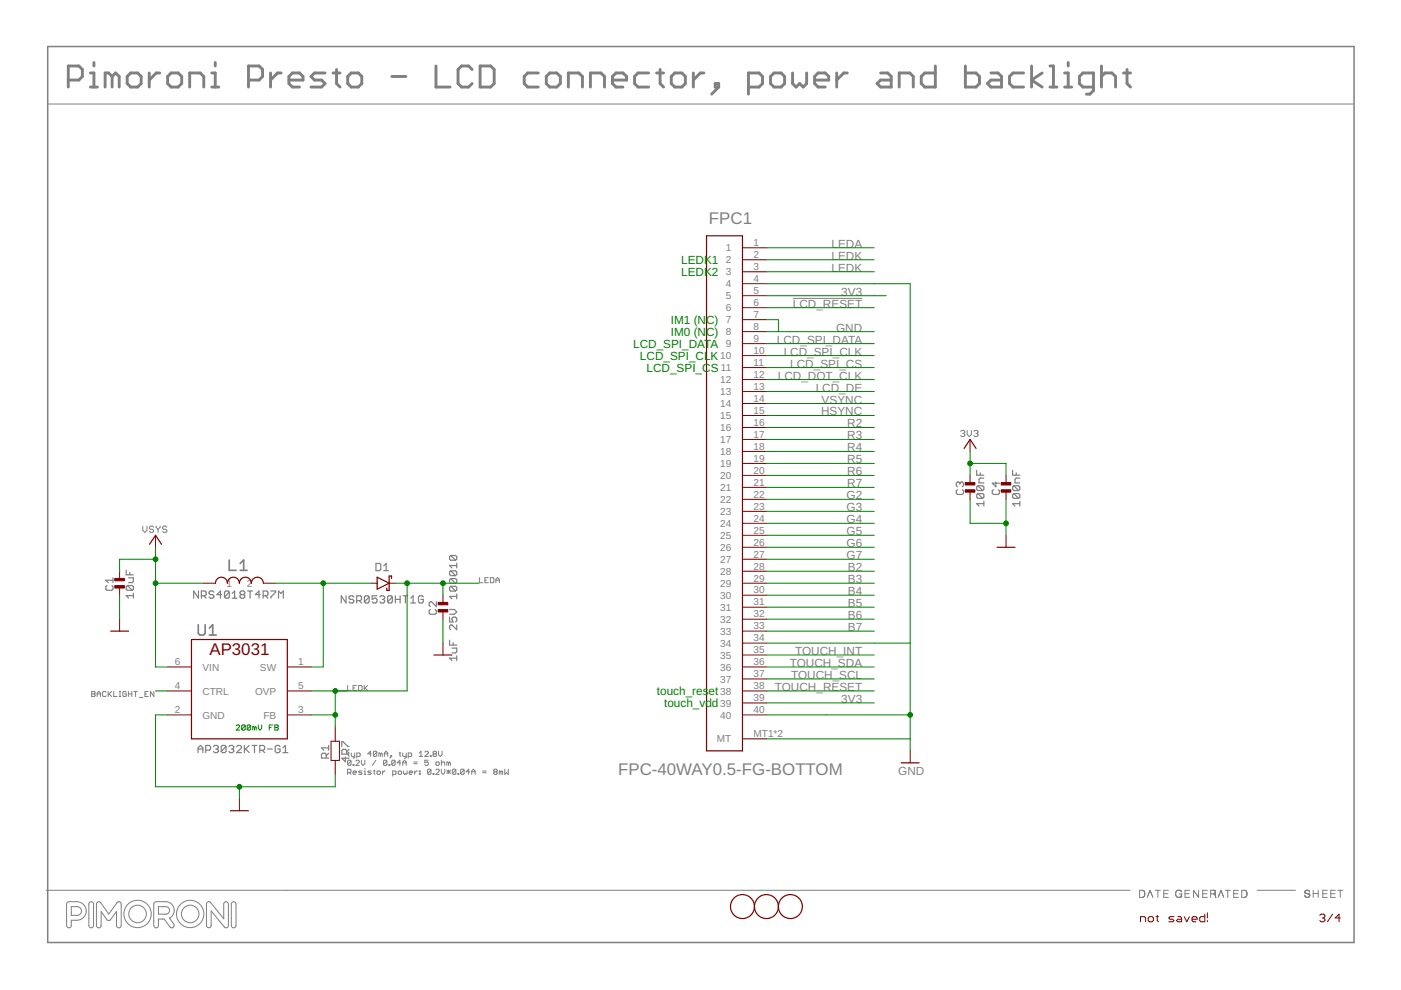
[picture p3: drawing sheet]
<svg xmlns="http://www.w3.org/2000/svg" width="297mm" height="210mm" viewBox="0 0 297 210" stroke-linecap="round" stroke-linejoin="round" font-family="sans-serif">
<g fill="none" stroke="#808080" stroke-width=".21">
<path d="M10.1 22.1h276.8M168.1 63.3h14.7M203.7 91.5l.2-.3h.4l.3 .3-.3 .4M204.1 91.9h.2M204.3 91.9l.3 .2v.3l-.3 .2h-.4l-.2-.2M205.1 91.2v.9l.4 .5 .5-.5v-.9M206.5 91.5l.2-.3h.4l.2 .3-.2 .4M206.9 91.9h.2M207.1 91.9l.2 .2-.2 .5h-.4l-.2-.2M30.3 111.5v.9l.4 .5 .5-.5v-.9M32.6 111.8l-.3-.3h-.4l-.2 .3 .2 .4h.4l.3 .2-.3 .5h-.4l-.2-.2M33.1 111.5v.3l.4 .4"/>
<path d="M33.5 112.2v.7M34 111.5v.3l-.5 .4M35.4 111.8l-.3-.3h-.4l-.2 .5 .2 .2h.4l.3 .2v.3l-.3 .2h-.4l-.2-.2M101.6 122.5v1h.8M102.8 123h.4M103.5 122.5h-.7v1h.7M104 122.5h.5l.2 .1v.8l-.2 .1h-.5zM105.1 123.5v-.7l.4-.3 .4 .3v.7M105.1 123h.8M19.4 146.6h.6l.2 .2-.2 .3 .2 .4-.2 .2h-.6zM19.4 147.1h.6M20.6 147.1h.7"/>
<path d="M20.6 147.7v-.7l.4-.4 .3 .4v.7M22.5 146.8l-.2-.2-.5 .2v.7l.1 .2h.4l.2-.2M22.9 146.6v1.1M23.1 147.1l.6 .6M23.7 146.6l-.8 .7M24.1 146.6v1.1h.7M25.3 146.6h.3M25.3 147.7h.3M25.4 146.6v1.1M26.8 146.8l-.2-.2h-.4l-.1 .2v.7l.1 .2 .6-.2v-.4h-.4M27.2 147.1h.7M27.2 146.6v1.1"/>
<path d="M27.9 146.6v1.1M28.4 146.6h.7M28.7 146.6v1.1M29.5 147.9h.8M30.7 147.1h.4M31.5 146.6h-.8v1.1h.8M32.6 146.6v1.1l-.7-1.1v1.1M73.7 159.7h.4M73.7 145.3v1.1h.7M73.9 159.5v.7l.2 .2M74.5 159.7v.5l.2 .2h.5M74.9 145.9h.3"/>
<path d="M75.2 159.7v.9l-.4 .1M75.6 145.3h-.7v1.1h.7M76 145.3h.6l.2 .2v.7l-.2 .2h-.6zM77.2 145.3v1.1M77.4 145.9l.5 .5M77.9 145.3l-.7 .7M78.7 159.8h-.7l.5-.5v1.1M79.9 159.5v.7l-.2 .2h-.4l-.1-.2M79.9 159.5l-.2-.2h-.4l-.1 .2v.7M79.9 159.5l-.7 .7M80.7 159.8l-.4-.1v.7M80.7 159.8v.6"/>
<path d="M80.7 159.8l.2-.1 .1 .1v.6M81.5 159.8h.7M84.6 159.7h.4M84.8 159.5v.7l.2 .2M85.4 159.7v.5l.2 .2h.5M86.1 159.7v.9l-.4 .1M88.9 159.7l.4-.4v1.1M90.1 159.5l.2-.2h.3l.2 .2v.2l-.7 .7h.7M92 159.8l-.2 .2 .2 .4h.4l.1-.2-.1-.4M92 159.8h.4M92 159.8l-.2-.1 .2-.4h.4l.1 .2-.1 .3M93 159.3v.7l.3 .4 .4-.4v-.7"/>
<path d="M73.7 163.8h.6l.1-.2-.1-.5h-.6v1.1M74.1 163.8l.3 .4M74.4 161.4l-.1-.2h-.4l-.2 .2v.7M74.4 161.4v.7l-.1 .2h-.4l-.2-.2M74.4 161.4l-.7 .7M74.9 162.1h.2v.2h-.2zM74.9 163.8h.7l-.2-.3-.5 .1v.4l.2 .2h.3M75.5 161.4l.1-.2h.4l.2 .2v.2l-.7 .7h.7M75.6 160.4h.6l.2-.2v-.4l-.2-.1h-.6v1M76.6 161.2v.7l.4 .4 .3-.4v-.7M76.8 163.5h-.6l-.2 .1 .8 .4-.2 .2h-.6M77.2 164.2h.4"/>
<path d="M77.2 163.5h.2v.7M77.4 162.9v.2M78.7 163.5h-.5l-.2 .1 .7 .4-.2 .2h-.5M79.2 163.5h.3M79.3 163.3v.7l.2 .2M79.7 161.2l-.7 1.1M79.9 163.6l.6-.1 .2 .1v.4l-.2 .2h-.4l-.2-.2zM81.1 163.5v.7M81.5 160.4v-.7l.4-.4 .3 .4v.7M81.6 163.5l-.5 .3M82 161.4l-.1-.2h-.4l-.2 .2v.7M82 161.4v.7l-.1 .2h-.4l-.2-.2"/>
<path d="M82 161.4l-.7 .7M82.5 162.1h.2v.2h-.2zM82.8 160.2h.2v.2h-.2zM83 160.4l-.3 .3M83.2 164.2h.6l.2-.2v-.4l-.2-.1h-.6v1M83.8 161.4l-.2-.2h-.4l-.1 .2v.7M83.8 161.4v.7l-.2 .2h-.4l-.1-.2M83.8 161.4l-.7 .7M84.4 163.6l.6-.1 .2 .1v.4l-.2 .2h-.4l-.2-.2zM84.9 161.7h-.7l.6-.5v1.1M85.4 162.3v-.7l.3-.4 .4 .4v.7M85.4 161.7h.7"/>
<path d="M85.6 163.5v.5l.2 .2 .2-.2 .1 .2 .2-.2v-.5M86.6 160.4h.5l.2-.2v-.4l-.2-.1h-.5v1M86.8 163.8h.7l-.2-.3h-.4l-.1 .1 .1 .6h.4M87.7 161.9h.8M87.7 161.6h.8M87.9 163.5v.7M88.5 163.5l-.6 .3M88.9 160.4h.7M88.9 164h.2v.2h-.2zM88.9 163.5h.2v.1h-.2zM90.8 161.2h-.7v.5l.3-.1 .4 .1v.4l-.2 .2h-.3l-.2-.2M91.2 160.2h.2v.2h-.2z"/>
<path d="M91.4 163.3l-.2-.2h-.4l-.1 .2v.7M91.4 163.3v.7l-.2 .2h-.4l-.1-.2M91.4 163.3l-.7 .7M91.8 164h.2v.2h-.2zM92.4 163.3l.2-.2h.3l.2 .2v.2l-.7 .7h.7M92.6 161.6l.5 .1v.4l-.2 .2h-.3l-.2-.2v-.4zM93.6 161.7l.1-.1h.4l.2 .1v.6M93.6 161.2v1.1M93.6 163.1v.7l.3 .4 .4-.4v-.7M94.7 163.6h.8M94.7 163.3l.8 .7M95.1 161.7l-.4-.1v.7"/>
<path d="M95.1 161.7v.6M95.1 163.3v.7M95.1 161.7l.2-.1 .2 .1v.6M95.5 163.3l-.8 .7M96.6 163.3l-.1-.2h-.4l-.2 .2v.7M96.6 163.3v.7l-.1 .2h-.4l-.2-.2M96.6 163.3l-.7 .7M97.1 164h.2v.2h-.2zM98.4 163.3l-.2-.2h-.3l-.2 .2v.7M98.4 163.3v.7l-.2 .2h-.3l-.2-.2M98.4 163.3l-.7 .7M99.6 163.6h-.8l.6-.5v1.1"/>
<path d="M100 163.6h.7M100 164.2v-.7l.4-.4 .3 .4v.7M102.3 163.8h.8M102.3 163.5h.8M104.9 163.6l-.2-.1 .2-.4h.3l.2 .2-.2 .3M104.9 163.6l-.2 .2 .2 .4h.3l.2-.2-.2-.4M104.9 163.6h.3M106.2 163.6l-.3-.1v.7M106.2 163.6v.6M106.2 163.6l.2-.1 .2 .1v.6M107 163.1v1.1l.4-.4 .4 .4v-1.1M9.8 188.8h229.8"/>
<path d="M14.2 191.4l.4-.2a3.9 3.9 0 0 1 2.8 .3 1.96 1.96 0 0 1 .8 2.2 1.96 1.96 0 0 1-1.9 1.4h-1.2v1.1a.5 .5 0 0 1-.5 .5 .5 .5 0 0 1-.5-.5zM15.1 192.2h1.3a.92 .92 0 0 1 .9 1 .92 .92 0 0 1-.9 .9h-1.3zM18.9 191.4a.5 .5 0 0 1 .6-.2 .5 .5 0 0 1 .3 .5v4.5a.5 .5 0 0 1-.5 .5 .5 .5 0 0 1-.5-.5zM20.6 191.4l.4-.2 .3 .1 1.8 2.5 1.7-2.4a.49 .49 0 0 1 .6-.2 .49 .49 0 0 1 .3 .5v4.5a.5 .5 0 0 1-.5 .5 .5 .5 0 0 1-.5-.5v-2.9l-1.3 1.7-.3 .2-.4-.1-1.3-1.8v2.9a.5 .5 0 0 1-.5 .5 .5 .5 0 0 1-.5-.5zM32.7 191.4l.4-.2h2.1a1.85 1.85 0 0 1 1.7 1.4 1.85 1.85 0 0 1-1 2.1l.9 1.2a.5 .5 0 0 1 0 .7 .5 .5 0 0 1-.7 0l-1.3-1.7h-1.2v1.3a.5 .5 0 0 1-.5 .5 .5 .5 0 0 1-.5-.5zM33.6 192.2h1.6a.79 .79 0 0 1 .7 .8 .79 .79 0 0 1-.7 .8h-1.6zM44 191.3l.3-.1 .3 .1 2.8 3.5v-3.1a.5 .5 0 0 1 .6-.5 .5 .5 0 0 1 .4 .5v4.5l-.1 .4-.3 .1-.4-.1-2.8-3.5v3.1a.5 .5 0 0 1-.5 .5 .5 .5 0 0 1-.5-.5v-4.5zM49.1 191.4a.5 .5 0 0 1 .6-.2 .5 .5 0 0 1 .3 .5v4.5a.5 .5 0 0 1-.5 .5 .5 .5 0 0 1-.5-.5zM241.6 188.8h.6a.87 .87 0 0 1 .4 1.2l-.3 .2-.7 .1zM242.6 189v.1M243.2 190.3l.6-1.5 .6 1.5M244.9 188.8h1.1"/>
<path d="M245.5 188.8v1.5M246.7 189.5h.9M247.7 188.8h-1v1.5h1M250 189.5h.5M250.2 188.8h.1M250.4 188.9v.1M250.5 189.1a.72 .72 0 0 0-1-.2 .72 .72 0 0 0-.1 1.1 .72 .72 0 0 0 1 .1l.1-.6M250.5 189.5v.8M251.2 189.5h.9M252.2 188.8h-1v1.5h1M254.1 188.8v1.5l-1.1-1.5v1.5M255 189.5h.9"/>
<path d="M256 188.8h-1v1.5h1M257.3 189.5h.1M257.4 189.5h.1M257.5 189.5h-.8M257.5 189.5l.1 .2 .1 .5M257.5 188.8h.1M257.5 189.5h.1M257.6 188.8h.1M257.6 189.6h.1M257.6 189.7h.1M257.7 188.9v.4l-.2 .1M257.7 190h.1"/>
<path d="M257.7 189.3l-.2 .2M257.7 189l-.1-.2h-.9v1.5M257.7 190.2l.1 .1M257.7 190.2h.1M258.3 190.3l.6-1.5 .6 1.5M259.8 188.8h1.1M260.3 188.8v1.5M261.6 189.5h.9M262.6 188.8h-1v1.5h1M263.3 188.8h.6a.85 .85 0 0 1 .2 1.4l-.8 .1zM266.6 188.8h8.1M276.6 189.8l.2 .4"/>
<path d="M276.7 189.3l1 .4M276.7 189.3h.1M276.8 189.4h.1M276.9 188.8h-.1M276.9 188.8h.1M276.9 189.4h.1M277 188.8h.1M277 188.8l-.3 .2v.3M277 188.8a.46 .46 0 0 1 .6 .3M277 189.4l.1 .1M277.2 189.5h.1M277.4 189.5l.1 .1"/>
<path d="M277.5 189.6h.1M277.6 189.7l.1 .3M277.6 190l-.3 .3-.5-.2M277.7 190h-.1M278.4 188.8v1.5M278.4 189.4h1.1M279.5 188.8v1.5M280.5 189.5h.8M281.4 188.8h-.9v1.5h.9M282.2 189.5h.8M283.1 188.8h-.9v1.5h.9M283.6 188.8h1.1"/>
<path d="M284.2 188.8v1.5"/>
<circle cx="29.2" cy="193.8" r="2.9"/>
<circle cx="29.2" cy="193.8" r="1.86"/>
<circle cx="40.3" cy="193.8" r="2.9"/>
<circle cx="40.3" cy="193.8" r="1.86"/>
</g>
<path d="M10.1 9.9h277v189.9h-277z" fill="none" stroke="#808080" stroke-width=".32"/>
<g fill="none" stroke="#808080" stroke-width=".25">
<path d="M207.1 99.7v1.1h1.5M214.7 99.7v1.1h1.5M79.7 119.5h.8l.2 .2v1l-.2 .3h-.8zM81.4 120l.5-.5v1.5M95.6 117.8h1l.2 .2v.5l-.2 .3M95.6 117.8l-.3 .2v.5l.3 .3h1M95.6 117.8l1 1M96.8 119.4v1M96.8 119.9h-1.5l.5 .5M203 103.8l-.2 .3v.5l.2 .2h1l.3-.2v-.5l-.3-.3M203.5 102.4l-.2-.2h-.3l-.2 .2v.6l.2 .2M203.5 102.4l.3-.2h.2l.3 .2v.6l-.3 .2"/>
<path d="M203.5 102.4v.3M207.3 104.6l-.2 .3v.5l.2 .3h1M207.3 104.6h1l.3 .3v.5l-.3 .3M207.3 103l-.2 .3v.5l.2 .2h1M207.3 103h1l.3 .3v.5l-.3 .2M207.3 104.6l1 1.1M207.3 103l1 1M207.8 100.2v.6M208.6 106.8h-1.5l.5 .5M208.6 101.4h-.8l-.2 .2v.8h1M208.6 106.3v1M210.6 103.8l-.2 .3v.5l.2 .2h1l.3-.2v-.5l-.3-.3"/>
<path d="M211.1 102.2v1l-.7-.8h1.5M214.9 103h1.1l.2 .3v.5l-.2 .2M214.9 104.6h1.1l.2 .3v.5l-.2 .3M214.9 104.6l-.2 .3v.5l.2 .3h1.1M214.9 103l-.2 .3v.5l.2 .2h1.1M214.9 104.6l1.1 1.1M214.9 103l1.1 1M215.5 100.2v.6M216.2 106.8h-1.5l.5 .5M216.2 106.3v1M216.2 101.4h-.7l-.3 .2v.8h1M22.7 124.1l-.3 .3v.5l.3 .3h1l.3-.3v-.5l-.3-.3"/>
<path d="M24 122.5v1M24 123h-1.6l.5 .5M26.8 120.9v1h1.5M27 124.1h1l.3 .3v.5l-.3 .3M27 124.1l-.2 .3v.5l.2 .3h1M27 124.1l1 1.1M27.3 122.5h1v.8l-.3 .2h-.7M27.5 121.4v.5M28.3 126.3h-1.5l.5 .5M28.3 125.8v1M42.1 125.3v1.5l-1-1.5v1.5M42.7 126.3h.8l.2-.2v-.5l-.2-.3h-.8v1.5"/>
<path d="M43.2 126.3l.5 .5M45.3 125.6l-.2-.3h-.5l-.3 .3v.2l.3 .3h.5l.2 .2v.3l-.2 .2h-.5l-.3-.2M47 126.1h-1l.7-.8v1.5M48.6 125.6v1l-.2 .2h-.5l-.3-.2M48.6 125.6l-.2-.3h-.5l-.3 .3v1M48.6 125.6l-1 1M49.2 126.8h1M49.2 125.8l.5-.5v1.5M51.1 126.1l-.2 .2v.3l.2 .2h.5l.3-.2v-.3l-.3-.2M51.1 126.1l-.2-.3v-.2l.2-.3h.5l.3 .3v.2l-.3 .3M51.1 126.1h.5M52.5 125.3h1"/>
<path d="M53 125.3v1.5M55.2 126.1h-1.1l.8-.8v1.5M55.8 126.3h.8l.2-.2v-.5l-.2-.3h-.8v1.5M56.3 126.3l.5 .5M57.4 125.3h1v.3l-1 1v.2M59.1 126.8v-1.5l.5 .5 .5-.5v1.5M73.4 126.3v1.5l-1.1-1.5v1.5M75 126.6l-.2-.3h-.5l-.3 .3v.2l.3 .3h.5l.2 .2v.3l-.2 .2h-.5l-.3-.2M75.6 127.3h.8l.2-.2v-.5l-.2-.3h-.8v1.5M76.1 127.3l.5 .5M78.3 126.6l-.3-.3h-.5l-.2 .3v1M78.3 126.6v1l-.3 .2h-.5l-.2-.2"/>
<path d="M78.3 126.6l-1 1M79.9 126.3h-1v.8l.5-.3h.3l.2 .3v.5l-.2 .2h-.5l-.3-.2M80.5 126.6l.3-.3h.5l.3 .3v.2l-.3 .3M81 127.1h.3M81.3 127.1l.3 .2v.3l-.3 .2h-.5l-.3-.2M81.4 121h1M83.2 126.6l-.3-.3h-.5l-.2 .3v1M83.2 126.6v1l-.3 .2h-.5l-.2-.2M83.2 126.6l-1 1M83.8 127.1h1M83.8 126.3v1.5M84.8 126.3v1.5"/>
<path d="M85.4 126.3h1.1M86 126.3v1.5M87.1 127.8h1M87.1 126.8l.5-.5v1.5M89.7 126.6l-.2-.3h-.5l-.3 .3v1l.3 .2h.5l.2-.2v-.5h-.5M91.2 129.2l-.2 .3v.5l.2 .2h1.1l.2-.2v-.5l-.2-.3M92.5 127.6v1l-1-1h-.3l-.2 .2v.6l.2 .2M95.3 130.9v1h.8l-.3-.5v-.3l.3-.2h.5l.2 .2v.5l-.2 .3M95.3 135.8v1h1.5M95.3 129.2h1l.5 .5-.5 .5h-1M95.6 121h1l.2 .3v.5l-.2 .2M95.6 122.7h1l.2 .2v.5l-.2 .3"/>
<path d="M95.6 124.3h1l.2 .3v.5l-.2 .2M95.6 121l-.3 .3v.5l.3 .2h1M95.6 122.7l-.3 .2v.5l.3 .3h1M95.6 124.3l-.3 .3v.5l.3 .2h1M95.6 124.3l1 1M95.6 122.7l1 1M95.6 121l1 1M95.8 137.4h1v.8l-.2 .2h-.8M96.1 136.3v.5M96.8 139.6h-1.5l.5 .5M96.8 125.9v1.1M96.8 132.5v1l-1-1h-.2l-.3 .3v.5l.3 .2"/>
<path d="M96.8 139v1.1M96.8 126.4h-1.5l.5 .6M42 159.6v-1l.5-.5 .5 .5v1M42 158.8h1M43.6 159.1h.8l.2-.3v-.5l-.2-.2h-.8v1.5M45.3 158.3l.2-.2h.5l.3 .2v.3l-.3 .2M45.8 158.8h.2M46 158.8l.3 .3v.2l-.3 .3h-.5l-.2-.3M47.9 158.3l-.2-.2h-.5l-.3 .2v1M47.9 158.3v1l-.2 .3h-.5l-.3-.3M47.9 158.3l-1 1M48.5 158.3l.3-.2h.5l.3 .2v.3l-.3 .2"/>
<path d="M49 158.8h.3M49.3 158.8l.3 .3v.2l-.3 .3h-.5l-.3-.3M50.2 158.3l.2-.2h.5l.3 .2v.3l-1 1h1M51.8 158.1v1.5M52.1 158.8l.7 .8M52.8 158.1l-1 1M53.4 158.1h1.1M54 158.1v1.5M55.1 159.1h.8l.2-.3v-.5l-.2-.2h-.8v1.5M55.6 159.1l.5 .5M56.7 158.8h1M59.4 158.3l-.3-.2h-.5l-.2 .2v1l.2 .3h.5l.3-.3v-.5h-.5"/>
<path d="M60 159.6h1M60 158.6l.5-.5v1.5M69.7 159.7l-.5 .5M69.7 158.6h-1.5l.5 .5M69.7 158.1v1M72.5 158.3v-1.1h.2l1 1.1h.3M73.5 159.9v-.8l-.3-.2h-.5l-.2 .2v.8h1.5M74 158.9l-.5 .5M69.2 160.7v-.7l-.3-.3h-.5l-.2 .3v.7h1.5M73.2 160.5v1l-.7-.7h1.5"/>
</g>
<path d="M48.6 118.7v2.2h1.5M50.9 119.5l.8-.8v2.2M42 132.5v1.8l.4 .3h.7l.4-.3v-1.8M44.4 134.6h1.4M44.4 133.2l.7-.7v2.1M50.9 120.9h1.5" fill="none" stroke="#808080" stroke-width=".36"/>
<g fill="none" stroke="#800000" stroke-width=".25">
<path d="M149.8 50h7.6v109.2h-7.6zM204.4 95.1l1.3-1.9 1.2 1.9M31.7 115.4l1.3-1.9 1.2 1.9M211.4 116h3.8M23.5 133.8h3.8M40.6 135.6h20.3v21.1h-20.3zM45.7 123.7a1.27 1.27 0 0 1 1.2-1.3 1.27 1.27 0 0 1 1.3 1.3 1.27 1.27 0 0 1 1.3-1.3 1.27 1.27 0 0 1 1.3 1.3 1.27 1.27 0 0 1 1.2-1.3 1.27 1.27 0 0 1 1.3 1.3 1.27 1.27 0 0 1 1.3-1.3 1.27 1.27 0 0 1 1.2 1.3M80 122.4l2.5 1.3-2.5 1.2zM83 122.6v-.5h-.5v3.1h-.5v-.5M92 138.9h3.8M48.9 171.9h3.8M191.1 161.7h3.8"/>
<circle cx="157.4" cy="192.2" r="2.54"/>
<circle cx="162.5" cy="192.2" r="2.54"/>
<circle cx="167.6" cy="192.2" r="2.54"/>
</g>
<g fill="none" stroke="#800000" stroke-width=".21">
<path d="M157.4 52.5h5.1M157.4 55.1h5.1M157.4 57.6h5.1M157.4 60.2h5.1M157.4 62.7h5.1M157.4 65.2h5.1M157.4 67.8h5.1M157.4 70.3h5.1M157.4 72.9h5.1M157.4 75.4h5.1M157.4 77.9h5.1M157.4 80.5h5.1"/>
<path d="M157.4 83h5.1M157.4 85.6h5.1M157.4 88.1h5.1M157.4 90.6h5.1M157.4 93.2h5.1M157.4 95.7h5.1M157.4 98.3h5.1M205.7 93.2v2.5M33 113.5v2.5M157.4 100.8h5.1M157.4 103.3h5.1M157.4 105.9h5.1"/>
<path d="M157.4 108.4h5.1M157.4 111h5.1M157.4 113.5h5.1M157.4 116h5.1M157.4 118.6h5.1M205.7 100.8v1.6M205.7 104.2v1.7M213.3 100.8v1.6M213.3 104.2v1.7M213.3 113.5v2.5M25.4 121.1v1.7M25.4 124.5v1.7"/>
<path d="M25.4 131.3v2.5M43.1 123.7h2.6M55.8 123.7h2.6M78.7 123.7h1.3M82.5 123.7h1.3M93.9 126.2v1.6M93.9 129.6v1.7M93.9 136.4v2.5M157.4 123.7h5.1M157.4 121.1h5.1M157.4 126.2h5.1M157.4 128.7h5.1"/>
<path d="M157.4 131.3h5.1M157.4 133.8h5.1M157.4 136.4h5.1M157.4 138.9h5.1M35.5 146.5h5.1M35.5 141.4h5.1M35.5 151.6h5.1M60.9 146.5h5.1M60.9 141.4h5.1M60.9 151.6h5.1M70.2 157.2h1.8v4h-1.8zM71.1 154.1v3.1"/>
<path d="M157.4 146.5h5.1M157.4 141.4h5.1M157.4 151.6h5.1M157.4 144h5.1M157.4 149h5.1M157.4 156.7h5.1M193 159.2v2.5M50.8 169.4v2.5M71.1 161.2v3.1M241.8 195.4v-1h.8l.3 .2v.8M243.7 194.4h.6l.2 .2v.6l-.2 .2h-.6l-.3-.2v-.6zM245.1 194.4h.5"/>
<path d="M245.4 194.1v1.1l.2 .2M248.9 194.4h-.8l-.3 .2 .3 .3h.5l.3 .3-.3 .2h-.8M249.7 194.4h.6l.2 .2v.8h-.8l-.3-.2 .3-.3h.8M251.1 194.4l.5 1 .6-1M252.7 194.9h1.1v-.3l-.3-.2h-.5l-.3 .2v.6l.3 .2h.5M255.4 193.8v1.6h-.8l-.2-.2v-.6l.2-.2h.8M256 193.5v1.1M256 195.2v.2M279.8 194.1l.3-.3h.5l.3 .3v.3l-.3 .2M280.4 194.6h.2M280.6 194.6l.3 .3v.3l-.3 .2h-.5l-.3-.2M282.5 193.8l-1 1.6"/>
<path d="M284.2 194.6h-1.1l.8-.8v1.6"/>
</g>
<g fill="#800000" stroke="#800000" stroke-width=".21">
<path d="M92.9 127.7h2v.5h-2z"/>
<path d="M92.9 129.2h2v.6h-2z"/>
<path d="M24.3 122.6h2.1v.5h-2.1z"/>
<path d="M24.3 124.2h2.1v.5h-2.1z"/>
<path d="M212.3 102.3h2v.5h-2z"/>
<path d="M212.3 103.8h2v.6h-2z"/>
<path d="M204.7 102.3h2v.5h-2z"/>
<path d="M204.7 103.8h2v.6h-2z"/>
</g>
<g fill="none" stroke="#008000" stroke-width=".21">
<path d="M162.5 55.1h22.9M162.5 57.6h22.9M162.5 52.5h22.9M162.5 60.2h30.5v99M162.5 67.8h2.5v2.5M162.5 70.3h22.9M162.5 62.7h25.4M162.5 65.2h22.9M162.5 72.9h22.9M162.5 75.4h22.9M162.5 77.9h22.9M162.5 98.3h22.9"/>
<path d="M162.5 85.6h22.9M162.5 88.1h22.9M162.5 90.6h22.9M162.5 93.2h22.9M162.5 95.7h22.9M162.5 83h22.9M162.5 80.5h22.9M205.7 95.7v5.1M205.7 98.3h7.6v2.5M33 118.6h-7.6v2.5M33 116v25.4h2.5M162.5 111h22.9"/>
<path d="M162.5 105.9h22.9M162.5 108.4h22.9M162.5 113.5h22.9M162.5 116h22.9M162.5 118.6h22.9M162.5 100.8h22.9M162.5 103.3h22.9M205.7 105.9v5.1h7.6M213.3 105.9v7.6M25.4 126.2v5.1M33 123.7h10.1M58.4 123.7h20.3"/>
<path d="M68.5 123.7v17.7h-2.5M83.8 123.7h17.7M86.3 123.7v22.8h-20.3M93.9 123.7v2.5M93.9 131.3v5.1M162.5 123.7h22.9M162.5 136.4h30.5M162.5 121.1h22.9M162.5 126.2h22.9M162.5 128.7h22.9M162.5 131.3h22.9M162.5 133.8h22.9"/>
<path d="M162.5 138.9h22.9M33 146.5h2.5M35.5 151.6h-2.5v15.2h38.1v-2.5M50.1 153.9l.2-.2h.3l.2 .2v.2l-.7 .7h.7M52 153.9v.7l-.2 .2-.6-.2M52 153.9l-.2-.2-.6 .2v.7M52 153.9l-.8 .7M53.1 153.9v.7l-.1 .2-.6-.2M53.1 153.9l-.1-.2-.6 .2v.7M53.1 153.9l-.7 .7M54 154.2l-.4-.1v.7M54 154.2v.6"/>
<path d="M54 154.2l.1-.1 .2 .1v.6M54.8 153.7v.7l.3 .4 .4-.4v-.7M57.1 154.2h.4M57.8 153.7h-.7v1.1M58.3 153.7h.5l.2 .2-.2 .3 .2 .4-.2 .2h-.5zM58.3 154.2h.5M66 151.6h5.1M71.1 146.5v7.6M162.5 146.5h22.9M162.5 151.6h30.5M162.5 156.7h30.5M162.5 149h22.9"/>
<path d="M162.5 141.4h22.9M162.5 144h22.9M50.8 166.8v2.6"/>
</g>
<g fill="#008000" stroke="#008000" stroke-width=".21">
<circle cx="71.1" cy="146.5" r=".51"/>
<circle cx="71.1" cy="151.6" r=".51"/>
<circle cx="86.3" cy="123.7" r=".51"/>
<circle cx="93.9" cy="123.7" r=".51"/>
<circle cx="50.8" cy="166.8" r=".51"/>
<circle cx="213.3" cy="111" r=".51"/>
<circle cx="193" cy="151.6" r=".51"/>
<circle cx="205.7" cy="98.3" r=".51"/>
<circle cx="68.5" cy="123.7" r=".51"/>
<circle cx="33" cy="123.7" r=".51"/>
<circle cx="33" cy="118.6" r=".51"/>
</g>
<g fill="none" stroke="#808080" stroke-width=".61">
<path d="M14.5 17h2.2l.8-.8v-1.5l-.8-.7h-2.2v4.5M19.2 15.5h.7v3M19.2 18.5h1.5M19.9 13.3v.7M23.8 16.2l-.8-.7h-.7v3M23.8 16.2v2.3M23.8 16.2l.7-.7 .8 .7v2.3M27.7 15.5h1.5l.7 .7v1.5l-.7 .8h-1.5l-.7-.8v-1.5zM31.6 15.5v3M33.9 15.5h-.8l-1.5 1.5M36.3 15.5h1.5l.7 .7v1.5l-.7 .8h-1.5l-.8-.8v-1.5zM40.2 18.5v-3h2.2l.8 .7v2.3"/>
<path d="M44.9 15.5h.7v3M44.9 18.5h1.5M45.6 13.3v.7M52.7 17h2.2l.8-.8v-1.5l-.8-.7h-2.2v4.5M57.4 15.5v3M59.6 15.5h-.8l-1.4 1.5M61.3 17h2.9v-.8l-.7-.7h-1.5l-.7 .7v1.5l.7 .8h1.5M68.9 15.5h-2.2l-.8 .7 .8 .8h1.5l.7 .7-.7 .8h-2.3M70.6 15.5h1.5M71.4 14.7v3l.7 .8M74.5 15.5h1.5l.7 .7v1.5l-.7 .8h-1.5l-.8-.8v-1.5zM83.1 16.2h3"/>
<path d="M92.4 14v4.5h3M100.1 14.7l-.7-.7h-1.5l-.8 .7v3l.8 .8h1.5l.7-.8M101.8 14h2.2l.8 .7v3l-.8 .8h-2.2zM114.1 15.5h-2.2l-.8 .7v1.5l.8 .8h2.2M116.6 15.5h1.4l.8 .7v1.5l-.8 .8h-1.4l-.8-.8v-1.5zM120.5 18.5v-3h2.2l.8 .7v2.3M125.2 18.5v-3h2.2l.8 .7v2.3M129.9 17h2.9v-.8l-.7-.7h-1.5l-.7 .7v1.5l.7 .8h1.5M137.5 15.5h-2.2l-.8 .7v1.5l.8 .8h2.2M139.2 15.5h1.5M140 14.7v3l.7 .8M143.1 15.5h1.5l.7 .7v1.5l-.7 .8h-1.5l-.8-.8v-1.5z"/>
<path d="M147 15.5v3M149.2 15.5h-.7l-1.5 1.5M151.6 17.7h.8v.8h-.8zM152.4 18.5l-1.5 1.5M158.7 18.5h2.2l.8-.8v-1.5l-.8-.7h-2.2v4.5M164.1 15.5h1.5l.7 .7v1.5l-.7 .8h-1.5l-.7-.8v-1.5zM168 15.5v2.2l.8 .8 .7-.8 .8 .8 .7-.8v-2.2M172.7 17h3v-.8l-.7-.7h-1.5l-.8 .7v1.5l.8 .8h1.5M177.4 15.5v3M179.6 15.5h-.7l-1.5 1.5M186.7 15.5h1.5l.8 .7v2.3h-2.3l-.7-.8 .7-.7h2.3M190.6 18.5v-3h2.3l.7 .7v2.3"/>
<path d="M198.3 14v4.5h-2.2l-.8-.8v-1.5l.8-.7h2.2M204.7 14v4.5h2.2l.8-.8v-1.5l-.8-.7h-2.2M210.1 15.5h1.5l.7 .7v2.3h-2.2l-.7-.8 .7-.7h2.2M217 15.5h-2.2l-.8 .7v1.5l.8 .8h2.2M218.7 14v4.5M221 15.5l-2.3 1.5 2.3 1.5M222.6 14h.8v4.5M222.6 18.5h1.5M225.7 15.5h.8v3M225.7 18.5h1.5M226.5 13.3v.7M231.8 18.5h-2.2l-.7-.8v-1.5l.7-.7h2.2v3.7l-.7 .8h-.8"/>
<path d="M233.5 16.2l.8-.7h1.5l.7 .7v2.3M233.5 14v4.5M238.2 15.5h1.5M239 14.7v3l.7 .8"/>
</g>
<g font-size="3.6" fill="#808080">
<text x="150.3" y="47.5">FPC1</text>
<text x="131.1" y="164.3">FPC-40WAY0.5-FG-BOTTOM</text>
</g>
<text font-size="3.6" fill="#800000" x="44.4" y="138.9">AP3031</text>
<g font-size="2.5" fill="#808080">
<text x="176.3" y="52.5">LEDA</text>
<text x="176.3" y="55.1">LEDK</text>
<text x="176.3" y="57.6">LEDK</text>
<text x="168.1" y="65.2">LCD_RESET</text>
<text x="178.4" y="62.7">3V3</text>
<text x="177.3" y="70.3">GND</text>
<text x="164.7" y="72.9">LCD_SPI_DATA</text>
<text x="166.2" y="75.4">LCD_SPI_CLK</text>
<text x="167.6" y="77.9">LCD_SPI_CS</text>
<text x="164.9" y="80.5">LCD_DOT_CLK</text>
<text x="173" y="83">LCD_DE</text>
<text x="174.1" y="88.1">HSYNC</text>
<text x="174.2" y="85.6">VSYNC</text>
<text x="179.6" y="90.6">R2</text>
<text x="179.6" y="93.2">R3</text>
<text x="179.6" y="95.7">R4</text>
<text x="179.6" y="98.3">R5</text>
<text x="179.6" y="100.8">R6</text>
<text x="179.5" y="105.9">G2</text>
<text x="179.6" y="103.3">R7</text>
<text x="179.5" y="108.4">G3</text>
<text x="179.5" y="110.9">G4</text>
<text x="179.5" y="113.5">G5</text>
<text x="179.5" y="116">G6</text>
<text x="179.5" y="118.6">G7</text>
<text x="179.8" y="121.1">B2</text>
<text x="179.8" y="123.6">B3</text>
<text x="179.8" y="126.2">B4</text>
<text x="179.8" y="128.7">B5</text>
<text x="179.8" y="131.3">B6</text>
<text x="179.8" y="133.8">B7</text>
<text x="167.4" y="141.4">TOUCH_SDA</text>
<text x="167.7" y="144">TOUCH_SCL</text>
<text x="168.6" y="138.9">TOUCH_INT</text>
<text x="164.3" y="146.5">TOUCH_RESET</text>
<text x="178.4" y="149">3V3</text>
<text x="190.4" y="164.3">GND</text>
</g>
<g font-size="2.5" fill="#008000">
<text x="144.4" y="56">LEDK1</text>
<text x="144.4" y="58.5">LEDK2</text>
<text x="142.2" y="68.7">IM1 (NC)</text>
<text x="142.2" y="71.2">IM0 (NC)</text>
<text x="134.2" y="73.7">LCD_SPI_DATA</text>
<text x="135.7" y="76.3">LCD_SPI_CLK</text>
<text x="137.1" y="78.8">LCD_SPI_CS</text>
<text x="139.3" y="147.4">touch_res</text>
<text x="140.8" y="149.9">touch_vdd</text>
<text x="150.2" y="147.4">et</text>
</g>
<g font-size="2.1" fill="#808080">
<text x="153.9" y="53.3">1</text>
<text x="159.8" y="52.2">1</text>
<text x="153.9" y="55.8">2</text>
<text x="153.9" y="58.4">3</text>
<text x="159.8" y="54.7">2</text>
<text x="159.8" y="57.3">3</text>
<text x="159.8" y="59.8">4</text>
<text x="153.9" y="60.9">4</text>
<text x="153.9" y="63.5">5</text>
<text x="153.9" y="66">6</text>
<text x="159.8" y="62.3">5</text>
<text x="159.8" y="64.9">6</text>
<text x="153.9" y="68.5">7</text>
<text x="153.9" y="71.1">8</text>
<text x="159.8" y="67.4">7</text>
<text x="159.8" y="70">8</text>
<text x="152.7" y="76.2">10</text>
<text x="153.9" y="73.6">9</text>
<text x="159.8" y="72.5">9</text>
<text x="159.8" y="75">10</text>
<text x="159.8" y="77.6">11</text>
<text x="152.7" y="81.2">12</text>
<text x="152.7" y="83.8">13</text>
<text x="152.9" y="78.7">11</text>
<text x="159.8" y="80.1">12</text>
<text x="159.8" y="82.7">13</text>
<text x="152.7" y="86.3">14</text>
<text x="152.7" y="88.9">15</text>
<text x="159.8" y="85.2">14</text>
<text x="159.8" y="87.7">15</text>
<text x="152.7" y="91.4">16</text>
<text x="152.7" y="93.9">17</text>
<text x="159.8" y="90.3">16</text>
<text x="159.8" y="92.8">17</text>
<text x="159.8" y="95.4">18</text>
<text x="152.7" y="96.5">18</text>
<text x="152.7" y="99">19</text>
<text x="152.7" y="101.6">20</text>
<text x="159.8" y="97.9">19</text>
<text x="159.8" y="100.4">20</text>
<text x="152.7" y="104.1">21</text>
<text x="152.7" y="106.6">22</text>
<text x="159.8" y="103">21</text>
<text x="159.8" y="105.5">22</text>
<text x="152.7" y="109.2">23</text>
<text x="152.7" y="111.7">24</text>
<text x="159.8" y="108.1">23</text>
<text x="159.8" y="110.6">24</text>
<text x="159.8" y="113.1">25</text>
<text x="152.7" y="114.3">25</text>
<text x="152.7" y="116.8">26</text>
<text x="152.7" y="119.3">27</text>
<text x="159.8" y="115.7">26</text>
<text x="159.8" y="118.2">27</text>
<text x="48" y="124.4">1</text>
<text x="52.3" y="124.4">2</text>
<text x="152.7" y="121.9">28</text>
<text x="152.7" y="124.4">29</text>
<text x="159.8" y="120.8">28</text>
<text x="159.8" y="123.3">29</text>
<text x="159.8" y="125.8">30</text>
<text x="152.7" y="126.9">30</text>
<text x="152.7" y="129.5">31</text>
<text x="159.8" y="128.4">31</text>
<text x="159.8" y="130.9">32</text>
<text x="152.7" y="132">32</text>
<text x="152.7" y="134.6">33</text>
<text x="152.7" y="137.1">34</text>
<text x="159.8" y="133.5">33</text>
<text x="159.8" y="136">34</text>
<text x="37.1" y="141.1">6</text>
<text x="42.9" y="142.2">VIN</text>
<text x="55.1" y="142.2">SW</text>
<text x="63.2" y="141.1">1</text>
<text x="152.7" y="139.6">35</text>
<text x="152.7" y="142.2">36</text>
<text x="159.8" y="138.5">35</text>
<text x="159.8" y="141.1">36</text>
<text x="159.8" y="143.6">37</text>
<text x="37.1" y="146.1">4</text>
<text x="42.9" y="147.3">CTRL</text>
<text x="54.1" y="147.3">OVP</text>
<text x="63.2" y="146.1">5</text>
<text x="152.7" y="144.7">37</text>
<text x="152.7" y="147.3">38</text>
<text x="152.7" y="149.8">39</text>
<text x="159.8" y="146.1">38</text>
<text x="159.8" y="148.7">39</text>
<text x="37.1" y="151.2">2</text>
<text x="42.9" y="152.3">GND</text>
<text x="55.8" y="152.3">FB</text>
<text x="63.2" y="151.2">3</text>
<text x="152.7" y="152.3">40</text>
<text x="159.8" y="151.2">40</text>
<text x="152" y="157.4">MT</text>
<text x="159.8" y="156.3">MT1*2</text>
</g>
</svg>
